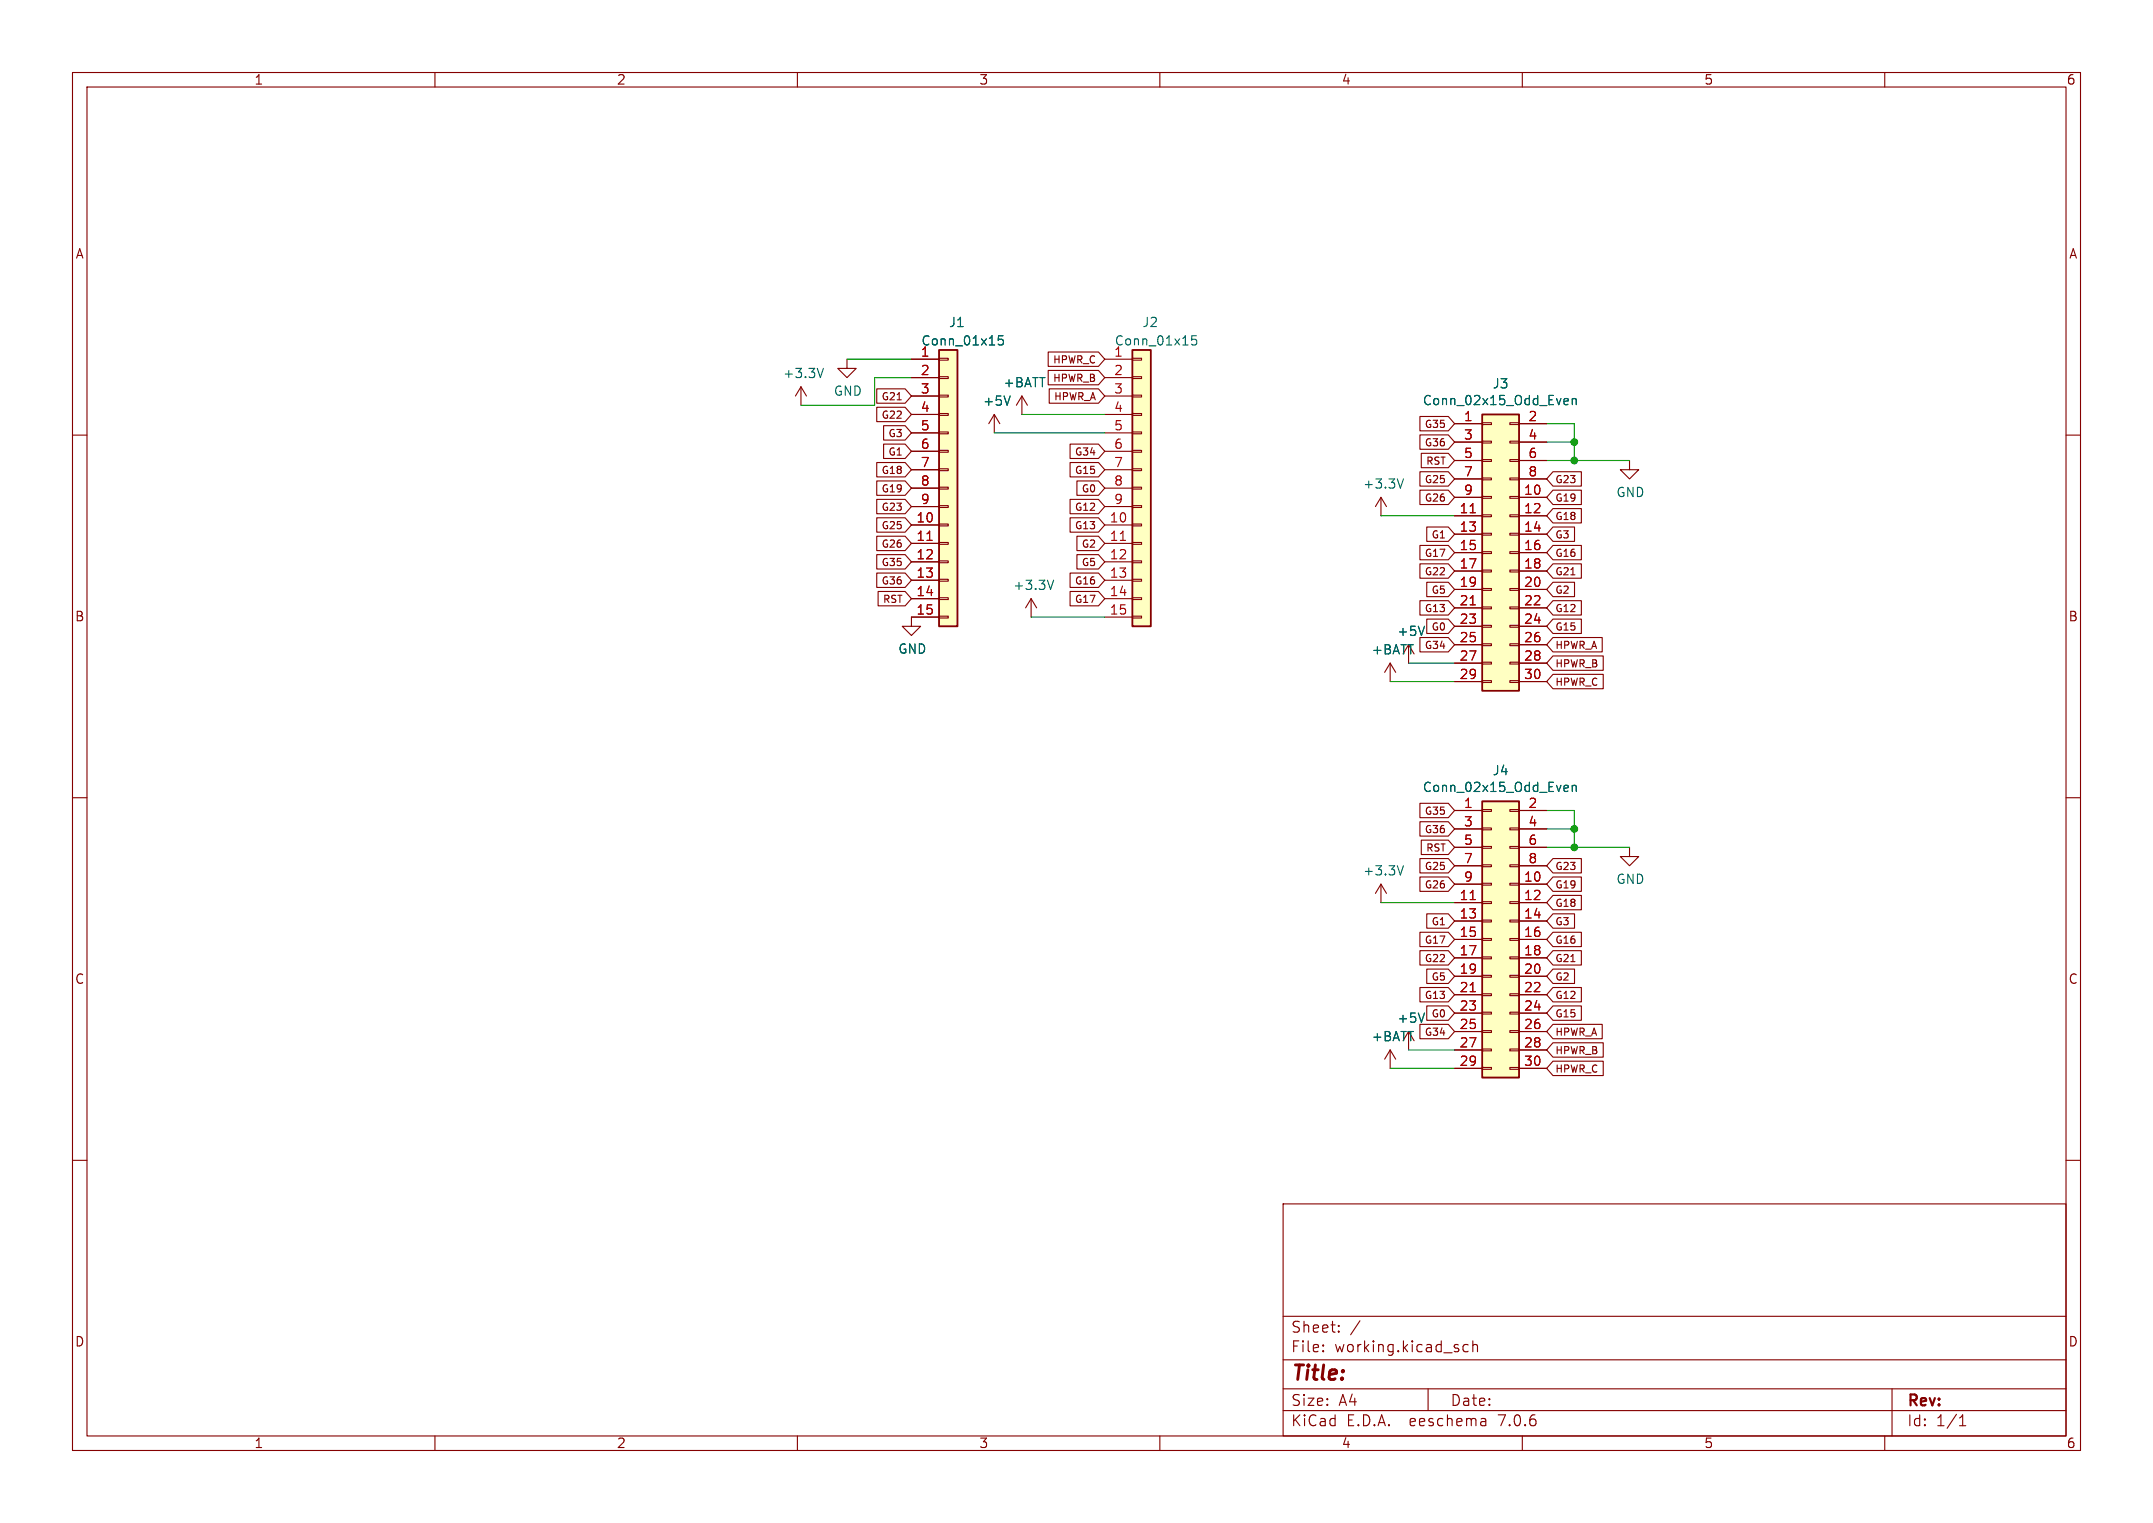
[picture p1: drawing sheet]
<svg xmlns="http://www.w3.org/2000/svg" width="297mm" height="210mm" viewBox="0 0 297 210" stroke-linecap="round" stroke-linejoin="round" font-family="sans-serif">
<g fill="none" stroke="#840000" stroke-width=".15">
<path d="M10 10h277v190h-277zM12 12h273v186h-273zM60 10v2M110 10v2M160 10v2M210 10v2M260 10v2M10 60h2M110.5 53.3l-.8 1.3M110.5 53.3v2.6M110.5 53.3l.8 1.3M116.8 49.5v1.3h1.3l-1.3 1.3-1.2-1.3h1.2"/>
<path d="M120.9 53.6h4l.8 1-.8 1h-4zM120.9 56.2h4l.8 1-.8 .9h-4zM121.9 58.7h3l.8 1-.8 1h-3zM123.8 55.1h.5M125.7 49.5h3.8M125.7 52.1h3.8M125.7 54.6h3.8M125.7 57.2h3.8M125.7 59.7h3.8M129.5 59.6h1.3v.2h-1.3zM129.5 57h1.3v.3h-1.3zM129.5 54.5h1.3v.2h-1.3z"/>
<path d="M129.5 51.9h1.3v.3h-1.3zM129.5 49.4h1.3v.3h-1.3zM137.2 57.2l-.8 1.2M137.2 57.2v2.5M137.2 57.2l.7 1.2M141 54.6l-.8 1.3M141 54.6v2.6M141 54.6l.7 1.3M144.6 51.1h6.9l.9 1-.9 1h-6.9zM144.6 48.5h6.9l.9 1-.9 1h-6.9zM144.7 53.6h6.8l.9 1-.9 1h-6.8zM152.4 49.5h3.8"/>
<path d="M152.4 52.1h3.8M152.4 54.6h3.8M152.4 57.2h3.8M152.4 59.7h3.8M156.2 59.6h1.3v.2h-1.3zM156.2 57h1.3v.3h-1.3zM156.2 54.5h1.3v.2h-1.3zM156.2 51.9h1.3v.3h-1.3zM156.2 49.4h1.3v.3h-1.3zM195.9 57.4h3.9l.9 1-.9 1h-3.9zM195.9 60h3.9l.9 1-.9 1h-3.9zM200.7 58.4h3.8"/>
<path d="M204.5 58.3h1.2v.2h-1.2zM208.3 58.3h1.2v.2h-1.2zM209.5 58.4h3.9M285 60h2M120.9 68.9h4l.8 1-.8 .9h-4zM120.9 71.4h4l.8 1-.8 1h-4zM120.9 63.8h4l.8 1-.8 1h-4zM120.9 66.3h4l.8 1-.8 1h-4zM120.9 73.9h4l.8 1-.8 1h-4zM120.9 76.5h4l.8 1-.8 1h-4zM120.9 79h4l.8 1-.8 1h-4zM121.9 61.2h3l.8 1-.8 1h-3z"/>
<path d="M125.7 72.4h3.8M125.7 74.9h3.8M125.7 77.5h3.8M125.7 62.2h3.8M125.7 64.8h3.8M125.7 67.3h3.8M125.7 69.9h3.8M129.5 79.9h1.3v.2h-1.3zM129.5 77.3h1.3v.3h-1.3zM129.5 74.8h1.3v.3h-1.3zM129.5 72.3h1.3v.2h-1.3zM129.5 69.7h1.3v.3h-1.3z"/>
<path d="M129.5 67.2h1.3v.2h-1.3zM129.5 64.6h1.3v.3h-1.3zM129.5 62.1h1.3v.3h-1.3zM147.6 71.4h3.9l.9 1-.9 1h-3.9zM147.6 68.9h3.9l.9 1-.9 .9h-3.9zM147.6 79h3.9l.9 1-.9 1h-3.9zM147.6 61.2h3.9l.9 1-.9 1h-3.9zM147.6 63.8h3.9l.9 1-.9 1h-3.9zM148.6 73.9h2.9l.9 1-.9 1h-2.9zM148.6 76.5h2.9l.9 1-.9 1h-2.9zM148.6 66.3h2.9l.9 1-.9 1h-2.9zM152.4 72.4h3.8"/>
<path d="M152.4 74.9h3.8M152.4 77.5h3.8M152.4 62.2h3.8M152.4 64.8h3.8M152.4 67.3h3.8M152.4 69.9h3.8M156.2 79.9h1.3v.2h-1.3zM156.2 77.3h1.3v.3h-1.3zM156.2 74.8h1.3v.3h-1.3zM156.2 72.3h1.3v.2h-1.3zM156.2 69.7h1.3v.3h-1.3zM156.2 67.2h1.3v.2h-1.3z"/>
<path d="M156.2 64.6h1.3v.3h-1.3zM156.2 62.1h1.3v.3h-1.3zM190.5 68.6v2.5M190.5 68.6l-.8 1.3M190.5 68.6l.8 1.3M195.9 77.7h3.9l.9 1-.9 1h-3.9zM195.9 65h3.9l.9 1-.9 1h-3.9zM195.9 75.2h3.9l.9 1-.9 1h-3.9zM195.9 67.6h3.9l.9 1-.9 1h-3.9zM196.1 62.5h3.7l.9 1-.9 1h-3.7zM196.8 72.7h3l.9 1-.9 1h-3zM200.7 68.6h3.8"/>
<path d="M200.7 71.1h3.8M200.7 73.7h3.8M200.7 76.2h3.8M200.7 78.7h3.8M200.7 61h3.8M200.7 63.5h3.8M200.7 66h3.8M204.5 78.6h1.2v.3h-1.2zM204.5 76.1h1.2v.2h-1.2zM204.5 73.5h1.2v.3h-1.2zM204.5 71h1.2v.2h-1.2zM204.5 68.5h1.2v.2h-1.2z"/>
<path d="M204.5 65.9h1.2v.3h-1.2zM204.5 63.4h1.2v.2h-1.2zM204.5 60.8h1.2v.3h-1.2zM208.3 78.6h1.2v.3h-1.2zM208.3 76.1h1.2v.2h-1.2zM208.3 73.5h1.2v.3h-1.2zM208.3 71h1.2v.2h-1.2zM208.3 68.5h1.2v.2h-1.2zM208.3 65.9h1.2v.3h-1.2zM208.3 63.4h1.2v.2h-1.2zM208.3 60.8h1.2v.3h-1.2zM209.5 68.6h3.9"/>
<path d="M209.5 71.1h3.9M209.5 73.7h3.9M209.5 76.2h3.9M209.5 78.7h3.9M209.5 61h3.9M209.5 63.5h3.9M209.5 66h3.9M214.2 70.1h3.9v2h-3.9l-.8-1zM214.2 67.6h3.9v2h-3.9l-.8-1zM214.2 65h3.9v2h-3.9l-.8-1zM214.2 72.7h3v2h-3l-.8-1zM214.2 77.7h3.9v2h-3.9l-.8-1z"/>
<path d="M214.2 75.2h3.9v2h-3.9l-.8-1zM224.8 63.5v1.3h1.3l-1.3 1.2-1.3-1.2h1.3M121.1 81.6h3.8l.8 1-.8 .9h-3.8zM125.7 80h3.8M125.7 82.6h3.8M129.5 85h1.3v.2h-1.3zM129.5 82.4h1.3v.3h-1.3zM129.5 85.1h-3.8v1.3h1.3l-1.3 1.2-1.2-1.2h1.2M142.2 82.6l-.7 1.2M142.2 82.6v2.5M142.2 82.6l.8 1.2M147.6 81.6h3.9l.9 1-.9 .9h-3.9z"/>
<path d="M152.4 80h3.8M152.4 82.6h3.8M152.4 85.1h3.8M156.2 85h1.3v.2h-1.3zM156.2 82.4h1.3v.3h-1.3zM191.8 91.4v2.6M191.8 91.4l-.8 1.3M191.8 91.4l.7 1.3M194.3 88.9v2.5M195.9 87.9h3.9l.9 1-.9 1h-3.9zM195.9 82.8h3.9l.9 1-.9 1h-3.9zM196.8 80.3h3l.9 1-.9 1h-3z"/>
<path d="M196.8 85.4h3l.9 1-.9 1h-3zM200.7 81.3h3.8M200.7 83.8h3.8M200.7 86.4h3.8M200.7 88.9h3.8M200.7 91.4h3.8M200.7 94h3.8M204.5 93.9h1.2v.2h-1.2zM204.5 91.3h1.2v.3h-1.2zM204.5 88.8h1.2v.2h-1.2zM204.5 86.2h1.2v.3h-1.2zM204.5 83.7h1.2v.2h-1.2z"/>
<path d="M204.5 81.2h1.2v.2h-1.2zM208.3 93.9h1.2v.2h-1.2zM208.3 91.3h1.2v.3h-1.2zM208.3 88.8h1.2v.2h-1.2zM208.3 86.2h1.2v.3h-1.2zM208.3 83.7h1.2v.2h-1.2zM208.3 81.2h1.2v.2h-1.2zM209.5 81.3h3.9M209.5 83.8h3.9M209.5 86.4h3.9M209.5 88.9h3.9M209.5 91.4h3.9"/>
<path d="M209.5 94h3.9M214.2 82.8h3.9v2h-3.9l-.8-1zM214.2 87.9h6.8v2h-6.8l-.8-1zM214.2 90.4h7v2h-7l-.8-1zM214.2 93h7v2h-7l-.8-1zM214.2 80.3h3v2h-3l-.8-1zM214.2 85.4h3.9v2h-3.9l-.8-1zM10 110h2M195.9 118.4h3.9l.9 1-.9 1h-3.9zM195.9 110.8h3.9l.9 1-.9 1h-3.9zM195.9 113.3h3.9l.9 1-.9 1h-3.9zM196.1 115.8h3.7l.9 1-.9 1h-3.7z"/>
<path d="M200.7 111.8h3.8M200.7 114.3h3.8M200.7 116.8h3.8M200.7 119.4h3.8M204.5 119.3h1.2v.2h-1.2zM204.5 116.7h1.2v.3h-1.2zM204.5 114.2h1.2v.2h-1.2zM204.5 111.6h1.2v.3h-1.2zM208.3 119.3h1.2v.2h-1.2zM208.3 116.7h1.2v.3h-1.2zM208.3 114.2h1.2v.2h-1.2zM208.3 111.6h1.2v.3h-1.2z"/>
<path d="M209.5 111.8h3.9M209.5 114.3h3.9M209.5 116.8h3.9M209.5 119.4h3.9M214.2 118.4h3.9v2h-3.9l-.8-1zM224.8 116.8v1.3h1.3l-1.3 1.3-1.3-1.3h1.3M285 110h2M190.5 121.9l-.8 1.3M190.5 121.9v2.6M190.5 121.9l.8 1.3M195.9 128.5h3.9l.9 1-.9 1h-3.9zM195.9 120.9h3.9l.9 1-.9 1h-3.9z"/>
<path d="M195.9 131.1h3.9l.9 1-.9 1h-3.9zM195.9 136.2h3.9l.9 1-.9 1h-3.9zM196.8 138.7h3l.9 1-.9 1h-3zM196.8 126h3l.9 1-.9 1h-3zM196.8 133.6h3l.9 1-.9 1h-3zM200.7 121.9h3.8M200.7 124.5h3.8M200.7 127h3.8M200.7 129.5h3.8M200.7 132.1h3.8M200.7 134.6h3.8M200.7 137.2h3.8"/>
<path d="M200.7 139.7h3.8M204.5 139.6h1.2v.2h-1.2zM204.5 137h1.2v.3h-1.2zM204.5 134.5h1.2v.2h-1.2zM204.5 132h1.2v.2h-1.2zM204.5 129.4h1.2v.3h-1.2zM204.5 126.9h1.2v.2h-1.2zM204.5 124.3h1.2v.3h-1.2zM204.5 121.8h1.2v.2h-1.2zM208.3 139.6h1.2v.2h-1.2zM208.3 137h1.2v.3h-1.2zM208.3 134.5h1.2v.2h-1.2z"/>
<path d="M208.3 132h1.2v.2h-1.2zM208.3 129.4h1.2v.3h-1.2zM208.3 126.9h1.2v.2h-1.2zM208.3 124.3h1.2v.3h-1.2zM208.3 121.8h1.2v.2h-1.2zM209.5 121.9h3.9M209.5 124.5h3.9M209.5 127h3.9M209.5 129.5h3.9M209.5 132.1h3.9M209.5 134.6h3.9M209.5 137.2h3.9"/>
<path d="M209.5 139.7h3.9M214.2 133.6h3v2h-3l-.8-1zM214.2 128.5h3.9v2h-3.9l-.8-1zM214.2 131.1h3.9v2h-3.9l-.8-1zM214.2 138.7h3.9v2h-3.9l-.8-1zM214.2 136.2h3.9v2h-3.9l-.8-1zM214.2 126h3v2h-3l-.8-1zM214.2 123.5h3.9v2h-3.9l-.8-1zM214.2 120.9h3.9v2h-3.9l-.8-1zM10 160h2M191.8 144.8l-.8 1.3M191.8 144.8v2.5"/>
<path d="M191.8 144.8l.7 1.3M194.3 142.2v2.6M195.9 141.2h3.9l.9 1-.9 1h-3.9zM200.7 142.2h3.8M200.7 144.8h3.8M200.7 147.3h3.8M204.5 147.2h1.2v.2h-1.2zM204.5 144.7h1.2v.2h-1.2zM204.5 142.1h1.2v.3h-1.2zM208.3 147.2h1.2v.2h-1.2zM208.3 144.7h1.2v.2h-1.2zM208.3 142.1h1.2v.3h-1.2z"/>
<path d="M209.5 142.2h3.9M209.5 144.8h3.9M209.5 147.3h3.9M214.2 141.2h6.8v2h-6.8l-.8-1zM214.2 146.3h7v2h-7l-.8-1zM214.2 143.8h7v2h-7l-.8-1zM285 160h2M177 166h108v32h-108zM60 198v2M110 198v2M160 198v2M177 194.5h108"/>
<path d="M177 191.5h108M177 187.5h108M177 181.5h108M182.5 186.3h.1l-.1 .1M182.5 186.3v.1M182.5 185.5v.1M182.5 185.5h.1l-.1 .1M184.7 183.6v.1M184.7 183.6h-.1l.1 .1M184.7 182.8v.1M184.7 182.8h-.1l.1 .1M187.6 182.1l-1.3 2"/>
<path d="M197 191.5v3M202.5 185.5l-.4-.1-.3 .3v.4l.2 .2 .1 .1 .4-.1M203.2 185.5a.37 .37 0 0 1 .6 .1v.8M203.2 184.9v1.5M204.9 195.7l.1 .9M205 196.5l-.2 .1M205 196h-.2M210 198v2M260 198v2M261 191.5v6.5M270.3 196.6h.9M270.3 195.5l.4-.4v1.5"/>
</g>
<g fill="none" stroke="#006464" stroke-width=".15">
<path d="M113.6 50.8l-.4 1.3M138.4 46.3h-.6l-.1 .6 .2-.1h.4l.1 .2v.4l-.2 .2h-.3l-.2-.2M139.4 54.6l-.5 1.3M165 46.3h-.6v.6l.1-.1h.5l.1 .2-.1 .4-.2 .2h-.3l-.1-.2M215.9 55h.4l.1 .3-.7 .1M216.3 55.7l-.4 .1M216.9 55v.8M216.9 55.1l.2-.1h.3v.8M193.6 66l-.4 1.3M145.3 80l-.4 1.3M196.5 86.4l-.4 1.2M193.6 119.4l-.4 1.2"/>
<path d="M215.9 108.3l.4 .1 .1 .2-.7 .1M216.3 109.1h-.4M216.9 108.4l.2-.1 .3 .1v.7M216.9 108.3v.8M196.5 139.7l-.4 1.3"/>
</g>
<g fill="#ffffc2" stroke="#ffffc2" stroke-width=".14">
<path d="M204.5 110.5h5v38.1h-5z"/>
<path d="M129.5 48.3h2.6v38.1h-2.6z"/>
<path d="M204.5 57.2h5v38.1h-5z"/>
<path d="M156.2 48.3h2.5v38.1h-2.5z"/>
</g>
<path d="M129.5 48.3h2.6v38.1h-2.6zM156.2 48.3h2.5v38.1h-2.5zM204.5 57.2h5v38.1h-5zM204.5 110.5h5v38.1h-5z" fill="none" stroke="#840000" stroke-width=".25"/>
<path d="M127.9 74.5h.7M154.5 74.5h.8M202.8 70.7h.7M202.8 83.4h.7M202.8 124h.7M202.8 136.7h.7" fill="none" stroke="#a90000" stroke-width=".15"/>
<g fill="none" stroke="#009600" stroke-width=".15">
<path d="M116.8 49.5h8.9M125.7 52.1h-5.1v3.8h-10.1M137.2 59.7h15.2M141 57.2h11.4M213.4 58.4h3.8v5.1M190.5 71.1h10.2M213.4 63.5h11.4M213.4 61h3.8M142.2 85.1h10.2M191.8 94h8.9M194.3 91.4h6.4M213.4 114.3h3.8"/>
<path d="M213.4 116.8h11.4M213.4 111.8h3.8v5M190.5 124.5h10.2M191.8 147.3h8.9M194.3 144.8h6.4"/>
</g>
<g fill="#009600" stroke="#009600" stroke-width=".15">
<circle cx="217.2" cy="114.3" r=".46"/>
<circle cx="217.2" cy="116.8" r=".46"/>
<circle cx="217.2" cy="63.5" r=".46"/>
<circle cx="217.2" cy="61" r=".46"/>
</g>
<text font-size="2.8" fill="#840000" x="178" y="190.9">Title:</text>
<g font-size="2.1" fill="#840000">
<text x="178" y="184">Sheet:</text>
<text x="178" y="186.7">File:</text>
<text x="184.1" y="186.7">working.kicad_sch</text>
<text x="178" y="196.9">KiCad</text>
<text x="178" y="194.1">Size:</text>
<text x="184.7" y="194.1">A4</text>
<text x="185.7" y="196.9">E.D.A.</text>
<text x="194.6" y="196.9">eeschema</text>
<text x="200" y="194.1">Date:</text>
<text x="207" y="196.9">7.0.6</text>
<text x="263" y="194.3">Rev:</text>
<text x="263" y="196.9">Id:</text>
<text x="267.1" y="196.9">1/1</text>
</g>
<g font-size="1.8" fill="#840000">
<text x="35" y="11.9">1</text>
<text x="85" y="11.9">2</text>
<text x="135" y="11.9">3</text>
<text x="185" y="11.9">4</text>
<text x="235" y="11.9">5</text>
<text x="285" y="11.9">6</text>
<text x="10.3" y="35.9">A</text>
<text x="285.3" y="35.9">A</text>
<text x="10.3" y="85.9">B</text>
<text x="285.3" y="85.9">B</text>
<text x="10.3" y="135.9">C</text>
<text x="285.3" y="135.9">C</text>
<text x="10.3" y="185.9">D</text>
<text x="285.3" y="185.9">D</text>
<text x="35" y="199.9">1</text>
<text x="85" y="199.9">2</text>
<text x="135" y="199.9">3</text>
<text x="185" y="199.9">4</text>
<text x="235" y="199.9">5</text>
<text x="285" y="199.9">6</text>
</g>
<g font-size="1.8" fill="#006464">
<text x="127" y="47.9">Conn_01x15</text>
<text x="130.8" y="45.3">J1</text>
<text x="153.7" y="47.9">Conn_01x15</text>
<text x="157.5" y="45.3">J2</text>
<text x="107.9" y="52.3">+3.3V</text>
<text x="138.3" y="53.6">+BATT</text>
<text x="153.6" y="49.3">1</text>
<text x="205.8" y="53.8">J3</text>
<text x="114.9" y="54.8">GND</text>
<text x="135.5" y="56.2">+5V</text>
<text x="196.2" y="56.1">Conn_02x15_Odd_Even</text>
<text x="187.9" y="67.6">+3.3V</text>
<text x="222.9" y="68.8">GND</text>
<text x="139.7" y="81.6">+3.3V</text>
<text x="192.7" y="87.9">+5V</text>
<text x="123.8" y="90.3">GND</text>
<text x="189.1" y="90.4">+BATT</text>
<text x="205.8" y="107.1">J4</text>
<text x="196.2" y="109.4">Conn_02x15_Odd_Even</text>
<text x="187.9" y="120.9">+3.3V</text>
<text x="222.9" y="122.1">GND</text>
<text x="189.1" y="143.8">+BATT</text>
<text x="192.7" y="141.2">+5V</text>
</g>
<g font-size="1.8" fill="#a90000">
<text x="126.9" y="49.3">1</text>
<text x="126.9" y="51.8">2</text>
<text x="153.6" y="51.8">2</text>
<text x="126.9" y="54.4">3</text>
<text x="126.9" y="56.9">4</text>
<text x="126.9" y="59.4">5</text>
<text x="153.6" y="54.4">3</text>
<text x="153.6" y="56.9">4</text>
<text x="153.6" y="59.4">5</text>
<text x="201.9" y="58.2">1</text>
<text x="210.7" y="58.2">2</text>
<text x="126.9" y="62">6</text>
<text x="126.9" y="64.5">7</text>
<text x="153.6" y="62">6</text>
<text x="153.6" y="64.5">7</text>
<text x="201.9" y="60.7">3</text>
<text x="201.9" y="63.2">5</text>
<text x="201.9" y="65.8">7</text>
<text x="210.7" y="60.7">4</text>
<text x="210.7" y="63.2">6</text>
<text x="210.7" y="65.8">8</text>
<text x="126.9" y="67.1">8</text>
<text x="126.9" y="69.6">9</text>
<text x="153.6" y="67.1">8</text>
<text x="153.6" y="69.6">9</text>
<text x="201.3" y="70.9">11</text>
<text x="201.9" y="68.3">9</text>
<text x="210.1" y="68.3">10</text>
<text x="210.1" y="70.9">12</text>
<text x="126.3" y="72.1">10</text>
<text x="126.3" y="74.7">11</text>
<text x="126.3" y="77.2">12</text>
<text x="153" y="72.1">10</text>
<text x="153" y="74.7">11</text>
<text x="153" y="77.2">12</text>
<text x="201.3" y="73.4">13</text>
<text x="201.3" y="75.9">15</text>
<text x="210.1" y="73.4">14</text>
<text x="210.1" y="75.9">16</text>
<text x="126.3" y="79.8">13</text>
<text x="126.3" y="82.3">14</text>
<text x="153" y="79.8">13</text>
<text x="153" y="82.3">14</text>
<text x="201.3" y="78.5">17</text>
<text x="201.3" y="81">19</text>
<text x="201.3" y="83.6">21</text>
<text x="210.1" y="78.5">18</text>
<text x="210.1" y="81">20</text>
<text x="210.1" y="83.6">22</text>
<text x="126.3" y="84.8">15</text>
<text x="153" y="84.8">15</text>
<text x="201.3" y="86.1">23</text>
<text x="201.3" y="88.6">25</text>
<text x="210.1" y="86.1">24</text>
<text x="210.1" y="88.6">26</text>
<text x="201.3" y="91.2">27</text>
<text x="201.3" y="93.7">29</text>
<text x="210.1" y="91.2">28</text>
<text x="210.1" y="93.7">30</text>
<text x="201.9" y="111.5">1</text>
<text x="210.7" y="111.5">2</text>
<text x="201.9" y="114">3</text>
<text x="201.9" y="116.6">5</text>
<text x="201.9" y="119.1">7</text>
<text x="210.7" y="114">4</text>
<text x="210.7" y="116.6">6</text>
<text x="210.7" y="119.1">8</text>
<text x="201.3" y="124.2">11</text>
<text x="201.9" y="121.7">9</text>
<text x="210.1" y="121.7">10</text>
<text x="210.1" y="124.2">12</text>
<text x="201.3" y="126.7">13</text>
<text x="201.3" y="129.3">15</text>
<text x="201.3" y="131.8">17</text>
<text x="210.1" y="126.7">14</text>
<text x="210.1" y="129.3">16</text>
<text x="210.1" y="131.8">18</text>
<text x="201.3" y="134.4">19</text>
<text x="201.3" y="136.9">21</text>
<text x="210.1" y="134.4">20</text>
<text x="210.1" y="136.9">22</text>
<text x="201.3" y="139.4">23</text>
<text x="201.3" y="142">25</text>
<text x="210.1" y="139.4">24</text>
<text x="210.1" y="142">26</text>
<text x="201.3" y="144.5">27</text>
<text x="201.3" y="147.1">29</text>
<text x="210.1" y="144.5">28</text>
<text x="210.1" y="147.1">30</text>
</g>
<g font-size="1.4" fill="#840000">
<text x="145.1" y="52.9">HPWR_B</text>
<text x="145.1" y="50.3">HPWR_C</text>
<text x="121.5" y="55.4">G21</text>
<text x="121.5" y="57.9">G22</text>
<text x="145.3" y="55.4">HPWR_A</text>
<text x="196.4" y="59.2">G35</text>
<text x="121.5" y="65.6">G18</text>
<text x="122.4" y="63">G1</text>
<text x="122.4" y="60.5">G3</text>
<text x="148.1" y="63">G34</text>
<text x="148.1" y="65.6">G15</text>
<text x="196.4" y="61.8">G36</text>
<text x="196.6" y="64.3">RST</text>
<text x="121.5" y="70.6">G23</text>
<text x="121.5" y="68.1">G19</text>
<text x="148.1" y="70.6">G12</text>
<text x="149.1" y="68.1">G0</text>
<text x="196.4" y="66.8">G25</text>
<text x="196.4" y="69.4">G26</text>
<text x="214.5" y="71.9">G18</text>
<text x="214.5" y="69.4">G19</text>
<text x="214.5" y="66.8">G23</text>
<text x="121.5" y="73.2">G25</text>
<text x="121.5" y="75.7">G26</text>
<text x="148.1" y="73.2">G13</text>
<text x="149.1" y="75.7">G2</text>
<text x="196.4" y="77">G17</text>
<text x="197.4" y="74.5">G1</text>
<text x="214.5" y="74.5">G3</text>
<text x="214.5" y="77">G16</text>
<text x="121.5" y="78.3">G35</text>
<text x="121.5" y="80.8">G36</text>
<text x="121.7" y="83.3">RST</text>
<text x="148.1" y="83.3">G17</text>
<text x="148.1" y="80.8">G16</text>
<text x="149.1" y="78.3">G5</text>
<text x="196.4" y="79.5">G22</text>
<text x="197.4" y="82.1">G5</text>
<text x="214.5" y="82.1">G2</text>
<text x="214.5" y="79.5">G21</text>
<text x="196.4" y="89.7">G34</text>
<text x="196.4" y="84.6">G13</text>
<text x="197.4" y="87.2">G0</text>
<text x="214.5" y="84.6">G12</text>
<text x="214.5" y="89.7">HPWR_A</text>
<text x="214.5" y="87.2">G15</text>
<text x="214.5" y="92.2">HPWR_B</text>
<text x="214.5" y="94.8">HPWR_C</text>
<text x="196.4" y="112.6">G35</text>
<text x="196.4" y="115.1">G36</text>
<text x="196.6" y="117.6">RST</text>
<text x="196.4" y="122.7">G26</text>
<text x="196.4" y="120.2">G25</text>
<text x="214.5" y="120.2">G23</text>
<text x="214.5" y="125.3">G18</text>
<text x="214.5" y="122.7">G19</text>
<text x="196.4" y="130.3">G17</text>
<text x="197.4" y="127.8">G1</text>
<text x="214.5" y="130.3">G16</text>
<text x="214.5" y="127.8">G3</text>
<text x="196.4" y="132.9">G22</text>
<text x="196.4" y="138">G13</text>
<text x="197.4" y="135.4">G5</text>
<text x="214.5" y="135.4">G2</text>
<text x="214.5" y="132.9">G21</text>
<text x="214.5" y="138">G12</text>
<text x="196.4" y="143">G34</text>
<text x="197.4" y="140.5">G0</text>
<text x="214.5" y="143">HPWR_A</text>
<text x="214.5" y="140.5">G15</text>
<text x="214.5" y="148.1">HPWR_C</text>
<text x="214.5" y="145.6">HPWR_B</text>
</g>
</svg>
